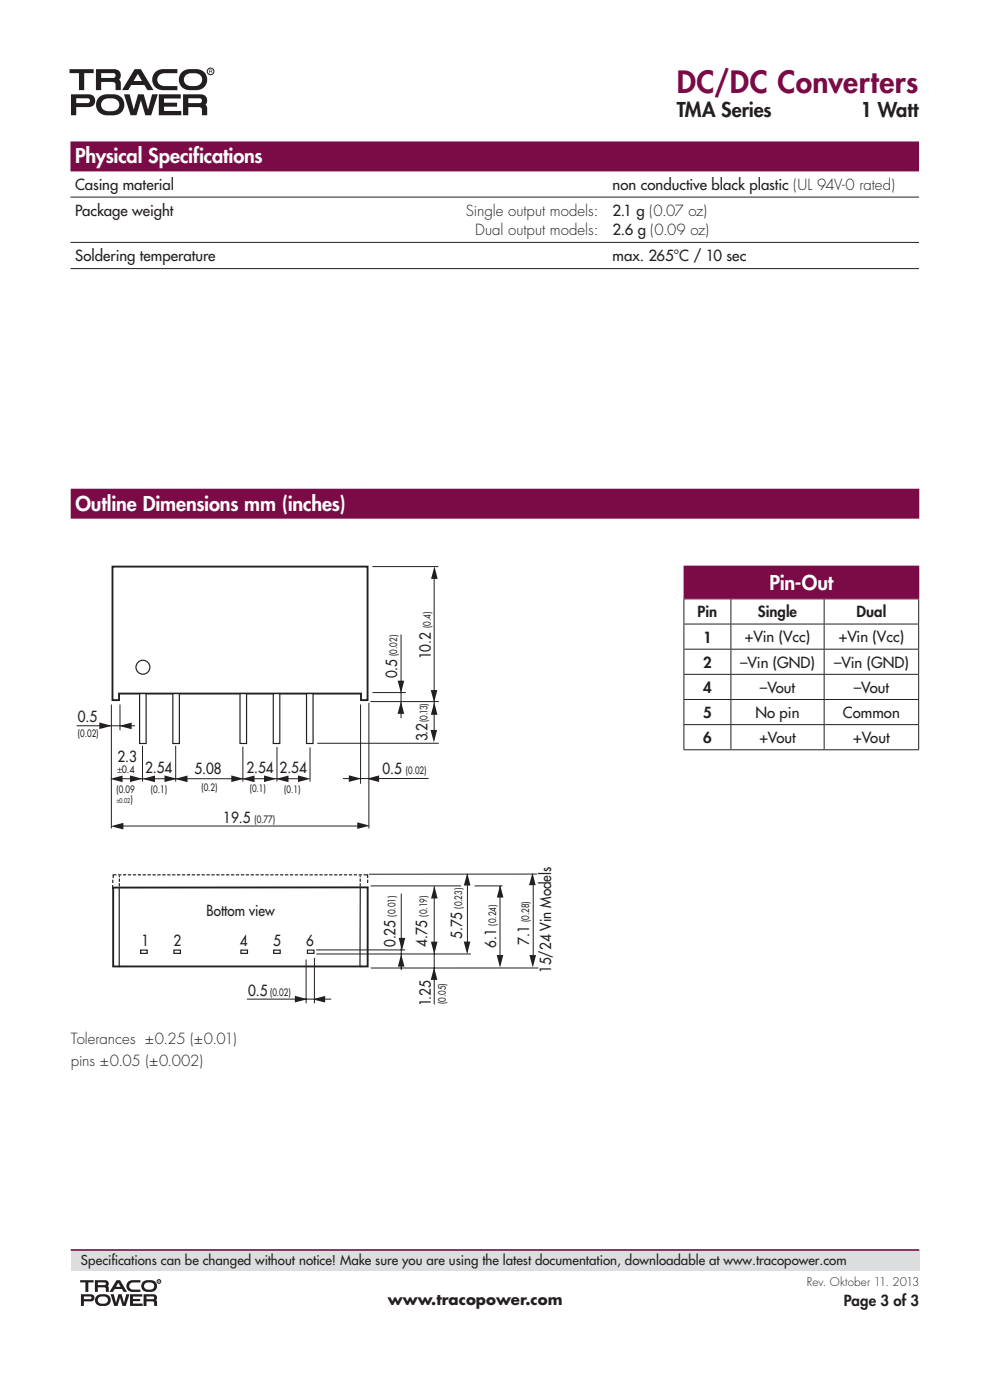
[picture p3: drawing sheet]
<svg xmlns="http://www.w3.org/2000/svg" width="210mm" height="297mm" viewBox="0 0 210 297" stroke-linecap="round" stroke-linejoin="round" font-family="sans-serif">
<g fill="#231f20">
<path d="M33.1 15.2l1-.5h3.5v.8h-2.6a1.38 1.38 0 0 0-1.6 1.4 1.38 1.38 0 0 0 1.6 1.4h2.6v.8h-2.9a2.25 2.25 0 0 1-2.3-1.4 2.25 2.25 0 0 1 .7-2.5z"/>
<path d="M38.7 15.2a2.25 2.25 0 0 0-.6 2.5 2.25 2.25 0 0 0 2.2 1.4 3.3 3.3 0 0 0 3.2-.8 2.24 2.24 0 0 0 .2-2.4 2.24 2.24 0 0 0-2.1-1.2 3.8 3.8 0 0 0-2.9 .5zM39.3 16.1a2.66 2.66 0 0 1 3.3 0 1.38 1.38 0 0 1 .1 1.5 1.38 1.38 0 0 1-1.4 .7 1.91 1.91 0 0 1-2.2-1v-.8z"/>
<path d="M21.1 20.5a2.25 2.25 0 0 0-.6 2.6 2.25 2.25 0 0 0 2.3 1.4 3.3 3.3 0 0 0 3.1-.9 2.24 2.24 0 0 0 .2-2.4 2.24 2.24 0 0 0-2-1.2 3.8 3.8 0 0 0-3 .5zM21.7 21.4a2.66 2.66 0 0 1 3.4 0 1.37 1.37 0 0 1 0 1.6 1.37 1.37 0 0 1-1.4 .6 1.91 1.91 0 0 1-2.2-1v-.8z"/>
</g>
<circle cx="44.7" cy="15.2" r=".71" fill="none" stroke="#231f20" stroke-width=".21"/>
<g fill="#231f20">
<path d="M14.7 14.7h5.2v.8h-2v3.6h-1.1v-3.6h-2z"/>
<path d="M26.3 20h1.2l.9 3.2 .9-3.2h1.2l.9 3.2 .9-3.2h1.2l-1.4 4.5h-1.3l-.9-3.2-1 3.2h-1.2z"/>
<path d="M33.7 20h4.6v.9h-3.5v.9h2.8v.8h-2.8v.9h3.7v1h-4.8z"/>
<path d="M28.5 14.7l-2.6 4.4h1.3l.6-1.1h2.8l.7 1.1h1.3l-2.7-4.4zM29.2 15.7l.9 1.5h-1.8z"/>
<path d="M44.3 14.8h.7l-.1 .4 .1 .4-.2-.4h-.4v.4h-.1zM44.4 14.9v.2h.5v-.2z"/>
</g>
<g fill="#231f20">
<path d="M21.5 15.5v1h2.5a.52 .52 0 0 0 .5-.3 .52 .52 0 0 0-.2-.6zM20.4 14.7h3.8a1.32 1.32 0 0 1 1.3 .7 1.32 1.32 0 0 1-.2 1.5l.3 .4v1.8h-1.1v-.8a.69 .69 0 0 0-.7-.9h-2.3v1.7h-1.1z" fill-rule="evenodd"/>
<path d="M15.1 20v4.5h1.1v-1.8h2.5a1.36 1.36 0 0 0 1.5-1.3 1.36 1.36 0 0 0-1.5-1.4zM16.2 20.9h2.7a.52 .52 0 0 1 .2 .6 .52 .52 0 0 1-.5 .4h-2.4z" fill-rule="evenodd"/>
<path d="M38.8 20v4.5h1.1v-1.8h2.3a.66 .66 0 0 1 .6 .9v.9h1.2l-.1-1.9-.3-.4a1.32 1.32 0 0 0 .2-1.5 1.32 1.32 0 0 0-1.3-.7zM39.9 20.9h2.7a.53 .53 0 0 1 .2 .6 .53 .53 0 0 1-.5 .4h-2.4z" fill-rule="evenodd"/>
</g>
<path d="M15 265.2h180v4.4h-180z" fill="#dcdddf"/>
<path d="M15 265.2h180" fill="none" stroke="#77154d" stroke-width=".35"/>
<g fill="#231f20">
<path d="M27.3 271.8l.8-.2h1.7v.5h-1.5a.77 .77 0 0 0-.9 .7 .77 .77 0 0 0 .9 .8h1.5v.5h-1.7a1.26 1.26 0 0 1-1.2-.8 1.26 1.26 0 0 1 .4-1.5z"/>
<path d="M30.8 272.3l.7-.2a.85 .85 0 0 1 1 .2 .85 .85 0 0 1 0 1.1l-.7 .2a.85 .85 0 0 1-1-.2 .85 .85 0 0 1 0-1.1zM30.4 271.8a1.26 1.26 0 0 0-.4 1.5 1.26 1.26 0 0 0 1.3 .8 1.62 1.62 0 0 0 2-.9 1.24 1.24 0 0 0-1.3-1.6h-1.2z"/>
<path d="M21 275.3l.6-.3a.85 .85 0 0 1 1.1 .3 .85 .85 0 0 1 0 1l-.7 .3a.85 .85 0 0 1-1-.3 .85 .85 0 0 1 0-1zM20.6 274.8a1.26 1.26 0 0 0-.4 1.5 1.26 1.26 0 0 0 1.3 .8 1.62 1.62 0 0 0 1.9-.9 1.24 1.24 0 0 0-1.2-1.6h-1.2z"/>
</g>
<circle cx="33.7" cy="271.8" r=".4" fill="none" stroke="#231f20" stroke-width=".21"/>
<g fill="#231f20">
<path d="M17 271.6h2.9v.5h-1.2v2h-.6v-2h-1.1z"/>
<path d="M23.5 274.6h.6l.5 1.8 .5-1.8h.7l.5 1.8 .5-1.8h.7l-.8 2.4h-.7l-.5-1.7-.6 1.7h-.7z"/>
<path d="M27.6 274.6h2.6v.5h-2v.5h1.5v.4h-1.5v.5h2.1v.5h-2.7z"/>
<path d="M25.1 272.1l.5 .9h-1zM24.7 271.6l-1.5 2.5h.8l.3-.6h1.6l.3 .6h.8l-1.5-2.5z"/>
<path d="M33.6 271.7v.1h.2zM33.5 271.6l.4 .1v.4l-.1-.2-.3 .2z"/>
</g>
<g fill="#231f20">
<path d="M20.1 271.6h2.2a.73 .73 0 0 1 .7 .4 .73 .73 0 0 1-.1 .8l.2 .5v.8h-.6v-.4a.4 .4 0 0 0-.4-.6h-1.3v1h-.7zM20.8 272.1v.5h1.4l.3-.3-.3-.2z" fill-rule="evenodd"/>
<path d="M17.8 275l1.5 .1 .1 .4-.3 .1h-1.3zM17.2 274.6v2.4h.6v-.9h1.4a.76 .76 0 0 0 .8-.8 .76 .76 0 0 0-.8-.7z" fill-rule="evenodd"/>
<path d="M31.1 275l1.5 .1 .1 .4-.3 .1h-1.3zM30.5 274.6v2.4h.6v-.9h1.2a.71 .71 0 0 1 .4 .9h.6v-.7l-.2-.5 .2-.2a.74 .74 0 0 0-.8-1z" fill-rule="evenodd"/>
</g>
<path d="M15 33.2h179.9M15 106.9h180" fill="none" stroke="#7b0b46" stroke-width="6.3" stroke-linecap="butt"/>
<path d="M15 41.8h179.9M15 51.4h179.9M15 57h179.9" fill="none" stroke="#231f20" stroke-width=".21"/>
<path d="M24 188.2h54v16.8h-54z" fill-rule="evenodd" fill="#fff"/>
<path d="M24 188.2h54v16.8h-54z" fill="none" stroke="#231f20" stroke-width=".4"/>
<g fill="#231f20">
<path d="M63.2 164.5l2.7 .7-2.7 .7z"/>
<path d="M58.5 165.2l2.7-.7v1.4z"/>
</g>
<path d="M78 188.3v.1M25.3 205h.2M76.5 205h.2" fill="none" stroke="#231f20" stroke-width=".35"/>
<g fill="none" stroke="#231f20" stroke-width=".25">
<path d="M23.9 186.6v.7M24.7 185.6h-.7v.7M25 185.6h.7M25.3 188.4v16.6M26.1 185.6h.7M27.1 185.6h.7M28.2 185.6h.7M29.2 185.6h.7M30.3 185.6h.6M31.3 185.6h.7M32.3 185.6h.7M33.4 185.6h.7"/>
<path d="M34.4 185.6h.7M35.5 185.6h.7M36.5 185.6h.7M37.5 185.6h.7M38.6 185.6h.7M39.6 185.6h.7M40.7 185.6h.7M41.7 185.6h.7M42.8 185.6h.6M43.8 185.6h.7M44.8 185.6h.7M45.9 185.6h.7"/>
<path d="M46.9 185.6h.7M48 185.6h.7M49 185.6h.7M50 185.6h.7M51.1 185.6h.7M52.1 185.6h.7M53.2 185.6h.7M54.2 185.6h.7M55.3 185.6h.6M56.3 185.6h.7M57.3 185.6h.7M58.4 185.6h.7"/>
<path d="M59.4 185.6h.7M60.5 185.6h.7M61.5 185.6h.7M62.5 185.6h.7M63.6 185.6h.7M64.6 185.6h.7M65.7 185.6h.7M66.7 185.6h.7M67.7 185.6h.7M68.8 185.6h.7M69.8 185.6h.7M70.9 185.6h.7"/>
<path d="M71.9 185.6h.7M73 185.6h.6M74 185.6h.7M75 185.6h.7M76.1 185.6h.7M76.4 188.2v16.9M77.1 185.6h.9v.7M78 186.6v.7M29.8 201.6h1.4v.6h-1.4zM36.9 201.6h1.4v.6h-1.4zM51.1 201.6h1.4v.6h-1.4zM58 201.6h1.4v.6h-1.4z"/>
<path d="M65.2 201.6h1.4v.6h-1.4z"/>
</g>
<path d="M23.9 120.2h54.1v28.3h-1.4v-1.4h-51.4v1.4h-1.3z" fill="#fff"/>
<path d="M23.9 120.2h54.1v28.3h-1.4v-1.4h-51.4v1.4h-1.3z" fill="none" stroke="#231f20" stroke-width=".4"/>
<path d="M29.6 147.1h1.4v10.6h-1.4z" fill="#fff"/>
<path d="M29.6 147.1h1.4v10.6h-1.4z" fill="none" stroke="#231f20" stroke-width=".25"/>
<path d="M36.7 147.1h1.4v10.6h-1.4z" fill="#fff"/>
<path d="M36.7 147.1h1.4v10.6h-1.4z" fill="none" stroke="#231f20" stroke-width=".25"/>
<path d="M50.9 147.1h1.4v10.6h-1.4z" fill="#fff"/>
<path d="M50.9 147.1h1.4v10.6h-1.4z" fill="none" stroke="#231f20" stroke-width=".25"/>
<path d="M58 147.1h1.4v10.6h-1.4z" fill="#fff" stroke="#231f20" stroke-width=".25"/>
<path d="M65 147.1h1.4v10.6h-1.4z" fill="#fff"/>
<path d="M65 147.1h1.4v10.6h-1.4z" fill="none" stroke="#231f20" stroke-width=".25"/>
<path d="M23.6 149.5v26.3M25.5 149.5v5.4M30.2 158.2v7.6M37.3 158.2v7.6M51.5 158.4v7.4M58.8 158.5v7.3M65.8 158.6v7.2M78.2 149.1v26.7" fill="none" stroke="#231f20" stroke-width=".21"/>
<g fill="#231f20">
<path d="M56 164.5l2.7 .7-2.7 .7z"/>
<path d="M51.3 165.2l2.7-.7v1.4z"/>
<path d="M34.9 164.5l2.6 .7-2.6 .7z"/>
<path d="M30.2 165.2l2.7-.7v1.4z"/>
<path d="M27.6 164.5l2.6 .7-2.6 .7z"/>
<path d="M23.3 165.2l2.7-.7v1.4z"/>
<path d="M49.1 164.5l2.6 .7-2.6 .7z"/>
<path d="M37.1 165.2l2.7-.7v1.4z"/>
</g>
<path d="M25.2 165.2h38.5" fill="none" stroke="#231f20" stroke-width=".21"/>
<g fill="#231f20">
<path d="M75.8 174.4l2.6 .8-2.6 .7z"/>
<path d="M23.5 175.3l2.7-.7v1.4z"/>
</g>
<path d="M25.2 175.2h50.8" fill="none" stroke="#231f20" stroke-width=".21"/>
<circle cx="30.3" cy="141.5" r="1.48" fill="none" stroke="#231f20" stroke-width=".25"/>
<g fill="#231f20">
<path d="M25.3 154l2.6-.7v1.4z"/>
<path d="M21.1 153.3l2.6 .7-2.6 .7z"/>
</g>
<path d="M16.3 154h12.4" fill="none" stroke="#231f20" stroke-width=".21"/>
<g fill="#231f20">
<path d="M77.8 165.2l2.6-.7v1.4z"/>
<path d="M74 164.5l2.6 .7-2.6 .7z"/>
</g>
<path d="M79 120.2h14M76.5 149.5v16.8M78.6 148.8h14.5M90.9 165.1l-18.2 .1" fill="none" stroke="#231f20" stroke-width=".21"/>
<g fill="#231f20">
<path d="M91.4 146.4h1.4l-.7 2.6z"/>
<path d="M92.2 120.2l.6 2.6h-1.4z"/>
</g>
<path d="M85.1 134.6v17.7M92.1 122.2v34.7M79 146.9h7.1" fill="none" stroke="#231f20" stroke-width=".21"/>
<g fill="#231f20">
<path d="M85.1 148.8l.6 2.6h-1.4z"/>
<path d="M84.3 144.4h1.5l-.7 2.7z"/>
</g>
<path d="M23.9 187.7v.7M25.3 185.8v.3M25.3 186.4v.7M25.3 187.4v.7M76.4 185.8v.3M76.4 186.4v.7M76.4 187.4v.7" fill="none" stroke="#231f20" stroke-width=".25"/>
<path d="M66.7 203.2v9.6" fill="none" stroke="#231f20" stroke-width=".21"/>
<g fill="#231f20">
<path d="M66.3 212l2.7-.7v1.4z"/>
<path d="M62.5 211.3l2.7 .7-2.7 .7z"/>
</g>
<path d="M52.4 212h17.9M64.9 203.6v9.2" fill="none" stroke="#231f20" stroke-width=".21"/>
<g fill="#231f20">
<path d="M112.3 202.6h1.4l-.7 2.7z"/>
<path d="M112.9 185.1l.7 2.7h-1.4z"/>
</g>
<path d="M85.1 189.6v16.2M92.1 188v25.1M99.2 185.4v16.6M100.7 187.9h5.9M106.1 187.9v16.9M113.1 187.3v16.6M113.9 185.4l-35.6 .1M67.1 201.5h18.9M67.1 202.4h32.8M114.2 205.4h-35.5" fill="none" stroke="#231f20" stroke-width=".21"/>
<g fill="#231f20">
<path d="M84.6 199h1.4l-.7 2.6z"/>
<path d="M91.4 199.8h1.4l-.7 2.6z"/>
<path d="M98.4 199.8h1.4l-.7 2.6z"/>
<path d="M105.4 202.6h1.4l-.7 2.7z"/>
<path d="M85.1 202.4l.7 2.7h-1.4z"/>
<path d="M92.1 205.2l.7 2.7h-1.4z"/>
<path d="M92.1 188l.7 2.6h-1.4z"/>
<path d="M99.1 185.2l.7 2.7h-1.4z"/>
<path d="M106.1 187.8l.7 2.6h-1.4z"/>
<path d="M91.3 154.9h1.4l-.7 2.6z"/>
</g>
<path d="M67.3 157.7h25.8" fill="none" stroke="#231f20" stroke-width=".21"/>
<path d="M92.1 149l.7 2.6h-1.4z" fill="#231f20"/>
<g fill="none" stroke="#231f20" stroke-width=".21">
<path d="M145 127.1h49.9M145 132.4h49.9M145 137.7h49.9M145.1 127.1v5.2M145.1 132.5v5.2M145.1 137.8v5.2M155 127.1v5.2M155 132.5v5.2M155 137.8v5.2M174.8 127.1v5.2M174.8 132.5v5.2M174.8 137.8v5.2"/>
<path d="M194.9 127.1v5.2M194.9 132.5v5.2M194.9 137.8v5.2M145 143.1h49.9M145 148.4h49.9M145 153.7h49.9M145 159.1h49.9M145.1 143.1v5.2M145.1 148.5v5.2M145.1 153.8v5.2M155 143.1v5.2M155 148.5v5.2"/>
<path d="M155 153.8v5.2M174.8 143.1v5.2M174.8 148.5v5.2M174.8 153.8v5.2M194.9 143.1v5.2M194.9 148.5v5.2M194.9 153.8v5.2M78.6 187.9h19.2"/>
</g>
<path d="M145 120h50v7h-50z" fill="#7b0b46"/>
<text font-size="6.3" fill="#7b0b46" x="143.6" y="19.8">DC/DC Converters</text>
<g font-size="4.2" fill="#231f20">
<text x="143.6" y="24.7">TMA Series</text>
<text x="182.5" y="24.7">1 Watt</text>
</g>
<g font-size="4.2" fill="#fff">
<text x="16" y="34.7">Physical Specifications</text>
<text x="16" y="108.4">Outline Dimensions mm (inches)</text>
<text x="163.2" y="125.1">Pin-Out</text>
</g>
<g font-size="3.2" fill="#231f20">
<text x="16" y="40.2">Casing material</text>
<text x="129.9" y="40.2">non conductive black plastic (UL 94V-0 rated)</text>
<text x="16" y="45.8">Package weight</text>
<text x="98.8" y="45.8">Single output models:</text>
<text x="130" y="45.8">2.1 g (0.07 oz)</text>
<text x="100.8" y="49.9">Dual output models:</text>
<text x="130" y="49.9">2.6 g (0.09 oz)</text>
<text x="16" y="55.4">Soldering temperature</text>
<text x="130" y="55.4">max. 265°C / 10 sec</text>
<text x="148" y="131">Pin</text>
<text x="160.8" y="131">Single</text>
<text x="181.7" y="131">Dual</text>
<text x="149.1" y="136.3">1</text>
<text x="158" y="136.3">+Vin (Vcc)</text>
<text x="177.9" y="136.3">+Vin (Vcc)</text>
<text x="84.3" y="143.9" transform="rotate(-90 84.3 143.9)">0.5</text>
<text x="91.4" y="139.7" transform="rotate(-90 91.4 139.7)">10.2</text>
<text x="149.1" y="141.6">2</text>
<text x="157" y="141.6">–Vin (GND)</text>
<text x="176.9" y="141.6">–Vin (GND)</text>
<text x="149.1" y="147">4</text>
<text x="161.2" y="147">–Vout</text>
<text x="181.1" y="147">–Vout</text>
<text x="16.5" y="153.2">0.5</text>
<text x="149.1" y="152.3">5</text>
<text x="160.3" y="152.3">No pin</text>
<text x="178.8" y="152.3">Common</text>
<text x="24.9" y="161.7">2.3</text>
<text x="90.7" y="157.2" transform="rotate(-90 90.7 157.2)">3.2</text>
<text x="149.1" y="157.7">6</text>
<text x="161.1" y="157.6">+Vout</text>
<text x="181" y="157.6">+Vout</text>
<text x="30.8" y="163.9">2.54</text>
<text x="41.2" y="164.1">5.08</text>
<text x="52.3" y="163.9">2.54</text>
<text x="59.3" y="163.9">2.54</text>
<text x="81.1" y="164.2">0.5</text>
<text x="47.4" y="174.6">19.5</text>
<text x="43.8" y="194.4">Bottom view</text>
<text x="30" y="200.6">1</text>
<text x="36.8" y="200.6">2</text>
<text x="50.8" y="200.6">4</text>
<text x="58" y="200.6">5</text>
<text x="65" y="200.6">6</text>
<text x="83.9" y="200.9" transform="rotate(-90 83.9 200.9)">0.25</text>
<text x="90.6" y="200.9" transform="rotate(-90 90.6 200.9)">4.75</text>
<text x="98" y="199.2" transform="rotate(-90 98 199.2)">5.75</text>
<text x="105.2" y="201.1" transform="rotate(-90 105.2 201.1)">6.1</text>
<text x="112.3" y="200.4" transform="rotate(-90 112.3 200.4)">7.1</text>
<text x="116.9" y="206.5" transform="rotate(-90 116.9 206.5)">15/24 Vin Models</text>
<text x="52.6" y="211.2">0.5</text>
<text x="91.4" y="213.5" transform="rotate(-90 91.4 213.5)">1.25</text>
<text x="15" y="221.4">Tolerances ±0.25 (±0.01)</text>
<text x="15" y="226.2">pins ±0.05 (±0.002)</text>
<text x="82.3" y="276.9">www.tracopower.com</text>
<text x="179" y="277">Page 3 of 3</text>
</g>
<g font-size="2.8" fill="#231f20">
<text x="17.2" y="268.3">Specif</text>
<text x="23.6" y="268.3">ications can be changed without notice! Make sure you are using the latest documentation, downloadable at www.tracopower.com</text>
</g>
<text font-size="2.5" fill="#231f20" x="171.2" y="272.9">Rev. Oktober 11. 2013</text>
<g font-size="2.1" fill="#231f20">
<text x="91.4" y="133.2" transform="rotate(-90 91.4 133.2)">(0.4)</text>
<text x="84.3" y="139.1" transform="rotate(-90 84.3 139.1)">(0.02)</text>
<text x="90.7" y="153.2" transform="rotate(-90 90.7 153.2)">(0.13)</text>
<text x="16.5" y="156.3">(0.02)</text>
<text x="42.7" y="167.8">(0.2)</text>
<text x="86.1" y="164.2">(0.02)</text>
<text x="24.7" y="168.3">(0.09</text>
<text x="27.7" y="170.4">)</text>
<text x="32" y="168.3">(0.1)</text>
<text x="53" y="168.1">(0.1)</text>
<text x="60.3" y="168.1">(0.1)</text>
<text x="54" y="174.6">(0.77)</text>
<text x="83.9" y="194.4" transform="rotate(-90 83.9 194.4)">(0.01)</text>
<text x="90.6" y="194.5" transform="rotate(-90 90.6 194.5)">(0.19)</text>
<text x="98" y="192.8" transform="rotate(-90 98 192.8)">(0.23)</text>
<text x="105.2" y="196.3" transform="rotate(-90 105.2 196.3)">(0.24)</text>
<text x="112.3" y="195.7" transform="rotate(-90 112.3 195.7)">(0.28)</text>
<text x="57.3" y="211.2">(0.02)</text>
<text x="94.6" y="213" transform="rotate(-90 94.6 213)">(0.05)</text>
</g>
<text font-size="2" fill="#231f20" x="24.8" y="164">±0.4</text>
<text font-size="1.4" fill="#231f20" x="24.7" y="170.4">±0.02</text>
</svg>
